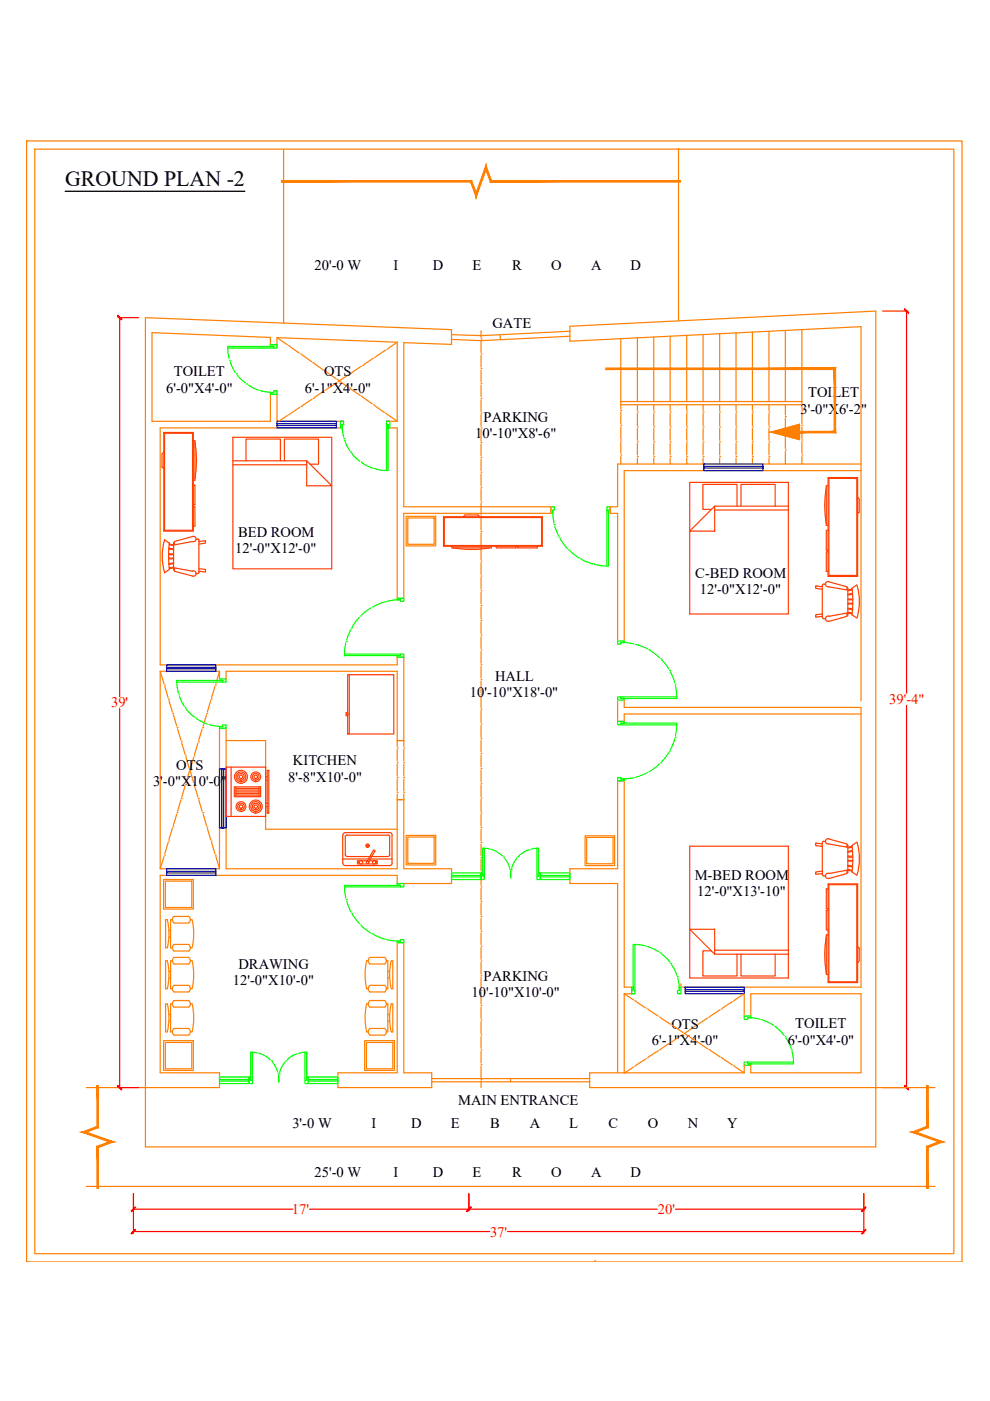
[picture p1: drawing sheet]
<svg xmlns="http://www.w3.org/2000/svg" width="210mm" height="297mm" viewBox="0 0 210 297" stroke-linecap="round" stroke-linejoin="round" font-family="sans-serif">
<!-- layer: WALL -->
<g fill="none" stroke="#ff7f00" stroke-width=".25">
<path d="M5.6 29.9h198.4v237.6h-198.4zM7.4 31.6h194.8v234.2h-194.8zM60.1 31.7v36.8M143.9 31.5v36.5M58.7 71.6v1.5h-1.4v-1.6l-25.1-1v18.8h25.1v-5.7h1.4v5.7M58.7 71.6l25.5 1M58.7 71.6l2.2 1.5M61.2 73.3h.1M61.4 73.4l2.1 1.5M63.8 75.1h.1M64 75.2l2.1 1.5M66.3 76.9h.1"/>
<path d="M66.6 77l2 1.5M68.9 78.7h.1M69.1 78.8l2.1 1.5M74 79.4l-2.1 1.4M74.3 79.2h.1M76.6 77.6l-2.1 1.4M76.9 77.5h.1M79.2 75.9l-2.1 1.4M79.5 75.7h.1M81.8 74.2l-2.1 1.4M82.1 74h.1M84.2 72.6v16.7"/>
<path d="M84.2 72.6l-1.8 1.2M95.7 71l6.3 .2M95.7 72l6.2 .2M102 78.1h.1M102 75h.1M102 71.9h.1M102 70.1v1.5M102 72.2v2.5M102 75.4v2.5M102 78.5v2.5M106 71l.1 1M120.8 71.3l-18.7 .9"/>
<path d="M120.8 70.2l-18.8 1M131.6 71.8v14.9M135.1 71.6v13.5M138.6 71.5v13.6M142.1 71.3v13.8M145.6 71.1v14M149.1 70.9v14.2M152.6 70.7v14.4M156.1 70.6v14.5M159.5 70.4v14.7M163 70.2v14.9M166.5 70.1v15"/>
<path d="M170 69.9v16.8M60.9 88.1l-1.8 1.2h-.4h14.2M61.2 87.9h.1M63.6 86.4l-2.1 1.4M63.8 86.2h.1M66.2 84.6l-2.1 1.4M66.4 84.5h.1M68.8 82.8l-2.1 1.4M69 82.7h.1M71.4 81.1l-2.1 1.4M71.5 80.4h.1M71.6 80.9h.1"/>
<path d="M71.7 80.6l2.1 1.5M72.5 90.7h-38.5v50.3h50.2v-1.6h1.4v17.6h-1.4h1.4v1.2M74.1 82.3h.1M74.3 82.4l2.1 1.5M76.6 84h.1M76.9 84.2l2 1.4M79.2 85.9h.1M79.5 86l2 1.5M81.8 87.6h.1M81.9 90.7h2.3v36.1h1.4v-18h31.2v-1.4h-31.2v-34.8l10.1 .4v-3.1l-64.9-2.5v175.8h154.9v-12.6h12.6M81.9 89.3h2.3M82 87.8l2.2 1.5"/>
<path d="M102 97h.1M102 93.9h.1M102 90.7h.1M102 87.6h.1M102 84.5h.1M102 81.3h.1M102 81.6v2.5M102 84.8v2.4M102 87.9v2.5M102 91v2.6M102 94.1v2.6M102 97.3v2.5"/>
<path d="M131.6 87h.1M131.6 90.2h.1M131.6 93.3h.1M131.6 96.5h.1M131.6 85.1h38.4M131.6 85.8h38.4M131.6 87.3v2.6M131.6 90.5v2.5M131.6 93.6v2.5M131.6 96.8v1.6M135.1 87.4h.1M135.1 90.5h.1"/>
<path d="M135.1 93.7h.1M135.1 96.8h.1M135.1 85.8v1.3M135.1 87.7v2.5M135.1 90.8v2.5M135.1 94v2.5M135.1 97.1v1.3M138.6 87.4h.1M138.6 90.5h.1M138.6 93.7h.1M138.6 96.8h.1M138.6 85.8v1.3"/>
<path d="M138.6 87.7v2.5M138.6 90.8v2.5M138.6 94v2.5M138.6 97.1v1.3M142.1 87.4h.1M142.1 90.5h.1M142.1 93.7h.1M142.1 96.8h.1M142.1 85.8v1.3M142.1 87.7v2.5M142.1 90.8v2.5M142.1 94v2.5"/>
<path d="M142.1 97.1v1.3M145.6 87.4h.1M145.6 90.5h.1M145.6 93.7h.1M145.6 96.8h.1M145.6 85.8v1.3M145.6 87.7v2.5M145.6 90.8v2.5M145.6 94v2.5M145.6 97.1v1.3M149.1 87.4h.1M149.1 90.5h.1"/>
<path d="M149.1 93.7h.1M149.1 96.8h.1M149.1 85.8v1.3M149.1 87.7v2.5M149.1 90.8v2.5M149.1 94v2.5M149.1 97.1v1.3M152.6 87.4h.1M152.6 90.5h.1M152.6 93.7h.1M152.6 96.8h.1M152.6 85.8v1.3"/>
<path d="M152.6 87.7v2.5M152.6 90.8v2.5M152.6 94v2.5M152.6 97.1v1.3M156.1 87.4h.1M156.1 90.5h.1M156.1 93.7h.1M156.1 96.8h.1M156.1 85.8v1.3M156.1 87.7v2.5M156.1 90.8v2.5M156.1 94v2.5"/>
<path d="M156.1 97.1v1.3M159.5 87.4h.1M159.5 90.5h.1M159.5 93.7h.1M159.5 96.8h.1M159.5 85.8v1.3M159.5 87.7v2.5M159.5 90.8v2.5M159.5 94v2.5M159.5 97.1v1.3M163 87.4h.1M163 90.5h.1"/>
<path d="M163 93.7h.1M163 96.8h.1M163 85.8v1.3M163 87.7v2.5M163 90.8v2.5M163 94v2.5M163 97.1v1.3M163.5 91.6l6-1.6v3.2zM166.5 88.3h.1M166.5 95.4h.1M166.5 85.8v2.2M166.5 88.6v2.2"/>
<path d="M166.5 92.4v2.7M166.5 95.7v2.7M170 87h.1M170 90.2h.1M170 93.3h.1M170 96.5h.1M170 87.3v2.6M170 90.5v2.5M170 93.6v2.5M170 96.8v1.6M182.6 98.4h-51.6v9h-1.6v1.4h1.6v27.1M182.6 99.8h-50.3v36.1"/>
<path d="M86.1 109.5h6.3v6.2h-6.3zM86.5 109.8h5.5v5.6h-5.5zM102 119h.1M102 115.8h.1M102 112.7h.1M102 109.6h.1M102 106.4h.1M102 103.3h.1M102 100.1h.1M102 100.5v2.5M102 103.6v2.5M102 106.7v2.5"/>
<path d="M102 109.9v2.5M102 113v2.5M102 116.2v2.5M102 119.3v2.5M102 137.8h.1M102 134.7h.1M102 131.5h.1M102 128.4h.1M102 125.3h.1M102 122.1h.1M102 122.4v2.5M102 125.6v2.5"/>
<path d="M102 128.7v2.5M102 131.8v2.6M102 135v2.5M102 138.1v2.5M34 142.3v41.9M34 142.3h12.5M34 142.3l.8 2.6M34.9 145.2h.1M34.9 145.5l.8 2.5M35.7 148.3h.1M35.8 148.5l.7 2.5M36.6 151.3h.1"/>
<path d="M36.8 151.6l.7 2.4M37.6 154.3h.1M37.6 154.6l.8 2.4M38.5 157.3h.1M38.5 157.6l.8 2.4M42 157.6l-.8 2.4M42.1 157.3h.1M42.9 154.6l-.8 2.4M43 154.3h.1M43.8 151.6l-.7 2.4M43.9 151.3h.1M44.7 148.5l-.7 2.5"/>
<path d="M44.8 148.3h.1M45.6 145.5l-.8 2.5M45.6 145.2h.1M46.5 142.3v1.6h1.4v-1.6h36.3v15.9M46.5 142.3l-.7 2.6M47.9 157h8.4v18.8h27.9M84.2 158.6h.1M84.2 158.9v2.5M85.6 158.6h.1M85.6 158.9v2.5M102 159.8h.1M102 156.6h.1"/>
<path d="M102 153.5h.1M102 150.4h.1M102 147.2h.1M102 144.1h.1M102 140.9h.1M102 141.3v2.5M102 144.4v2.5M102 147.5v2.6M102 150.7v2.5M102 153.8v2.5M102 157v2.5M131 148.4v4.6h1.3v-1.6h50.3"/>
<path d="M132.3 148.4v1.6h50.3v59.3h-38.2M182.6 148.6v-79.3l-61.8 3v-3.1l64.9-3.2v164.6h-60.7v-3.1h32.8M35.7 178.6l-.8 2.4M35.7 178.3h.1M36.5 175.6l-.7 2.4M36.6 175.3h.1M37.5 172.6l-.7 2.4M37.6 172.3h.1M38.4 169.6l-.8 2.4M38.5 169.3h.1M39.3 166.6l-.8 2.4M39.3 166.3h.1"/>
<path d="M39.3 160.3h.1M39.4 160.6l.7 2.4M40.1 163.6l-.7 2.4M40.3 163.3h.1M40.4 163.6l.7 2.4M41.1 160.6l-.7 2.4M41.2 160.3h.1M41.2 166.3h.1M41.2 166.6l.8 2.4M42.1 169.3h.1M42.1 169.6l.8 2.4M43 172.3h.1"/>
<path d="M43.1 172.6l.7 2.4M43.9 175.3h.1M44 175.6l.7 2.4M44.8 178.3h.1M44.8 178.6l.8 2.4M46.5 163h1.4M84.2 161.7h.1M84.2 164.8h.1M84.2 168h.1M84.2 168.3v1.2h1.4v-1.2M84.2 162v2.5M84.2 165.1v2.6"/>
<path d="M85.6 168h.1M85.6 164.8h.1M85.6 161.7h.1M85.6 162v2.5M85.6 165.1v2.6M86.1 177.1h6.3v6.3h-6.3zM86.5 177.5h5.5v5.5h-5.5zM102 178.6h.1M102 175.5h.1M102 172.3h.1M102 169.2h.1M102 166.1h.1"/>
<path d="M102 162.9h.1M102 160.1v2.5M102 163.2v2.5M102 166.4v2.5M102 169.5v2.5M102 172.6v2.6M102 175.8v2.5M102 178.9v2.5M124.1 177.2h6.2v6.3h-6.2zM124.4 177.5h5.6v5.6h-5.6zM34 184.2h12.5M34.7 186.5h6.3v6.2h-6.3z"/>
<path d="M34.8 181.6l-.8 2.6M34.9 181.3h.1M35.1 186.8h5.6v5.6h-5.6zM35.5 195a12.8 12.8 0 0 1 0 5.9M35.5 195h-.4v6h.4M35.8 198.7h.4M35.8 197.3h.4M36.5 195h-.3v6h.3M36.9 194.3h3.1M36.9 195.7h3.1M36.9 194.3a.87 .87 0 0 0 0 1.4M40 194.3a.87 .87 0 0 1 0 1.4"/>
<path d="M40.4 195h.3a12.8 12.8 0 0 1 0 5.9l-.3 .1M45.6 181.3h.1M45.8 181.6l.7 2.6M46.5 184.2v-29.8h1.4v29.8h36.3v-14.7h1.4v14.7h10.1v3.1h-11.5v-1.7h-50.2v41.9h12.5v3.1h-28.2M84.2 199.9h1.4v27.6h5.9v3.1h-19.9v-3.1h12.6zM102 197.4h.1M102 194.3h.1M102 191.2h.1M102 188h.1M102 184.9h.1M102 181.8h.1M102 182.1v2.5"/>
<path d="M102 185.2v2.5M102 188.3v2.6M102 191.5v2.5M102 194.6v2.5M102 197.8v2.5M35.5 212.8a12.8 12.8 0 0 1 0 6M35.5 203.7a12.8 12.8 0 0 1 0 5.9M35.5 212.9h-.4v5.9h.4M35.5 203.7h-.4v5.9h.4M35.8 216.5h.4M35.8 207.3h.4M35.8 215.1h.4"/>
<path d="M35.8 206h.4M36.5 212.9h-.3v5.9h.3M36.5 203.7h-.3v5.9h.3M36.9 212.1h3.1a.87 .87 0 0 1 0 1.4h-3.1a.88 .88 0 0 1 0-1.4zM36.9 218.1h3.1a.87 .87 0 0 1 0 1.4h-3.1a.88 .88 0 0 1 0-1.4zM36.9 203h3.1a.87 .87 0 0 1 0 1.4h-3.1a.88 .88 0 0 1 0-1.4zM36.9 208.9h3.1a.87 .87 0 0 1 0 1.4h-3.1a.88 .88 0 0 1 0-1.4zM36.9 200.2h3.1a.87 .87 0 0 1 0 1.4h-3.1a.88 .88 0 0 1 0-1.4zM40.4 203.7h.3a12.8 12.8 0 0 1 0 5.9h-.3M40.4 212.9h.3M40.7 212.8a12.8 12.8 0 0 1 0 6h-.3M77.7 212.9h.4"/>
<path d="M77.7 218.8h.4M77.7 203.7h.4M77.7 209.6h.4M77.7 212.8a12.8 12.8 0 0 0 0 6M77.7 203.7a12.8 12.8 0 0 0 0 5.9M78.4 212.1h3.1M78.4 213.5h3.1M78.4 218.1h3.1M78.4 219.5h3.1M78.4 203h3.1M78.4 204.4h3.1M78.4 208.9h3.1"/>
<path d="M78.4 210.3h3.1M78.4 212.1a.87 .87 0 0 0 0 1.4M78.4 218.1a.87 .87 0 0 0 0 1.4M78.4 203a.87 .87 0 0 0 0 1.4M78.4 208.9a.87 .87 0 0 0 0 1.4M81.6 212.1a.87 .87 0 0 1 0 1.4M81.6 218.1a.87 .87 0 0 1 0 1.4M81.6 203a.87 .87 0 0 1 0 1.4M81.6 208.9a.87 .87 0 0 1 0 1.4M81.9 212.9h.3v5.9h-.3M81.9 203.7h.3v5.9h-.3M82.2 215.1h.4"/>
<path d="M82.2 216.5h.4M82.2 206h.4M82.2 207.3h.4M83 212.8a12.8 12.8 0 0 0 0 6h.3v-5.9h-.4M83 203.7h.3v5.9h-.3a12.8 12.8 0 0 1 0-5.9zM102 219.4h.1M102 216.3h.1M102 213.1h.1M102 210h.1M102 206.9h.1M102 203.8h.1M102 200.6h.1"/>
<path d="M102 200.9v2.5M102 204v2.5M102 207.2v2.5M102 210.3v2.6M102 213.5v2.5M102 216.6v2.5M102 219.8v2.5M132.3 210.7h1.6v-1.4h-1.6v-43.8h-1.3v18.7h-10.2v3.1h10.2v40.2M132.3 210.7v16.8l2-1.3M132.3 210.7l2 1.3M134.6 212.2h.1M134.8 212.3l2.1 1.4"/>
<path d="M137.2 213.9h.1M137.5 214.1l2 1.3M139.8 215.6h.1M140.1 215.8l2.1 1.4M142.5 217.3h.1M142.7 217.5l2.1 1.4M144.4 208.6v1.4M144.8 219.3l-2.1 1.4M145 219.1h.1M145.3 219.2l2.1 1.4M147.4 217.6l-2.1 1.3M147.7 217.4h.1"/>
<path d="M150 215.8l-2 1.4M150.3 215.6h.1M152.7 214.1l-2.1 1.4M152.9 213.9h.1M155.3 212.3l-2.1 1.4M155.5 212.2h.1M155.8 212l2-1.3v4.7h1.4v-4.7h23.4v16.8h-23.4v-1.6M34.7 220.6h6.3v6.3h-6.3zM35.1 221h5.6v5.6h-5.6zM77.3 220.6h6.3v6.3h-6.3zM77.7 221h5.6v5.6h-5.6zM91.5 229.4h33.5"/>
<path d="M91.5 228.7h33.5M102 228.9h.1M102 225.7h.1M102 222.6h.1M102 222.9v2.5M102 226v2.6M102 229.2v1.4M108.3 228.7v.7M134.6 226h.1M137 224.5l-2.2 1.3M137.2 224.3h.1M139.6 222.8l-2.1 1.3"/>
<path d="M139.8 222.6h.1M142.2 221l-2.1 1.4M142.5 220.9h.1M147.7 220.8h.1M148 221l2 1.4M150.3 222.5h.1M150.6 222.7l2.1 1.4M152.9 224.2h.1M153.2 224.4l2.1 1.4M155.5 226h.1M155.8 226.1l2 1.4M157.8 225.9v1.6"/>
<path d="M18.3 251.5h180M126.1 267.3h.1"/>
</g>
<!-- layer: DIM -->
<g fill="none" stroke="#f00" stroke-width=".25">
<path d="M25 67.4h4.4M25.4 67.4v80.3M187.1 66h5.4M192.2 66v81M25.4 150.2v80.4M192.2 149.6v81M25 230.6h4.4M187.1 230.6h5.4M28.3 253.1v8.4M28.3 256.4h33.8M65.6 256.4h73.7M99.4 253.1v3.6"/>
<path d="M143.2 256.4h39.9M183.1 253.1v8.4M28.3 261.1h75.5M107.6 261.1h75.5"/>
</g>
<!-- layer: 0 -->
<g fill="#f00" stroke="#f00" stroke-width=".21">
<path d="M191.8 230.1l-.1 .1 1 .8zM191.7 230.2l1 .8-.1 .1z"/>
<path d="M191.7 65.6l.9 .8 .1-.1zM191.8 65.4l.9 .9-1-.7z"/>
<path d="M28.7 255.9l-.8 1 .9-.9zM27.8 256.8l.9-.9-.8 1z"/>
<path d="M98.9 256.8l.1 .1 .8-1zM99.8 255.9l.1 .1-.9 .9z"/>
<path d="M24.9 230.2l.9 .8-.8-.9zM24.9 230.2l.9 .8v.1z"/>
<path d="M24.9 67l.9 .8v-.1zM25 66.8l.8 .9-.9-.7z"/>
<path d="M99.8 255.9l-.8 1 .9-.9zM98.9 256.8l.9-.9-.8 1z"/>
<path d="M182.6 256.8l.2 .1 .7-1zM183.5 255.9l.1 .1-.8 .9z"/>
<path d="M28.7 260.6l-.8 1 .9-.9zM28.7 260.6l-.8 1-.1-.1z"/>
<path d="M182.6 261.5l.2 .1 .7-1zM183.5 260.6l.1 .1-.8 .9z"/>
</g>
<!-- layer: WALL -->
<g fill="#ff7f00" stroke="#ff7f00" stroke-width=".21">
<path d="M196.4 243v9h.4zM196.4 243l.4 .3v8.7zM196.4 243l.4 .3 2.2-1.2zM196.8 243.3l2.2-1.2h1zM193.3 240l5.7 2.1h1zM193.3 240h1l5.7 2.1zM193.3 240h1l2.1-1.2zM194.3 240l2.1-1.2 .4 .3zM196.4 230.2v8.6l.4 .3zM196.4 230.2h.4v8.9z"/>
<path d="M20.5 243v9h.4zM20.5 243l.4 .3v8.7zM20.5 243l.4 .3 2.2-1.2zM20.9 243.3l2.2-1.2h1zM17.3 240l5.8 2.1h1zM17.3 240h1l5.8 2.1zM17.3 240h1l2.2-1.2zM18.3 240l2.2-1.2 .4 .3zM20.5 230.2v8.6l.4 .3zM20.5 230.2h.4v8.9z"/>
<path d="M59.7 38.3v.3l40.3-.3zM59.7 38.6l40.3-.3-.2 .3zM100 38.3l-.2 .3 1.1 2.2zM99.8 38.6l1.1 2.2v1zM103.1 35.1l-2.2 5.7v1zM103.1 35.1v1l-2.2 5.7zM103.1 35.1v1l1.1 2.2zM103.1 36.1l1.1 2.2-.3 .3zM104.2 38.3l-.3 .3 40.4-.3zM103.9 38.6l40.4-.3v.3z"/>
<path d="M128.5 78v.4l48.7-.4zM128.5 78.4l48.7-.4-.4 .4zM177.2 78l-.4 .4 .4 13.4zM176.8 78.4l.4 13.4-.4-.4zM169.5 91.8h7.7l-.4-.4zM169.5 91.4h7.3l-7.3 .4z"/>
<path d="M163.5 91.6l6-1.6v1.6zM163.5 91.6l6 1.6v-1.6z"/>
</g>
<!-- layer: DOOR -->
<g fill="none" stroke="#0f0" stroke-width=".25">
<path d="M48.3 73.8h9.8M48.7 76.4h.1M48.8 76.7l1.1 2.3M50.1 79.2h.1M50.3 79.5l1.7 1.7M58.1 73.8h.6v-.7h-1.4v.3h.8h-9.8v1.2l.3 1.5M58.1 73.4v.4M52.3 81.4h.1M52.5 81.6l2.3 1.1M55.1 82.8h.1M55.4 82.9l2.7 .3M57.3 83.2h.8v-.4h.6v.8h-1.4z"/>
<path d="M72.2 89.3h.7v.7h-.4v.7h-.3zM72.5 90l.1 1.2 .3 1.5M73 93h.1M73 93.3l1.1 2.2M74.3 95.8h.1M74.5 96l.4 .6 1.4 1.2M76.6 98h.1M76.8 98.2l2.3 1.1M79.3 99.4h.1M81.9 90v-.7h.7v1.4h-.3v-.7v9.8l-1.2-.1-1.5-.3M81.9 90h.4M81.9 90v9.8"/>
<path d="M116.8 107.4h.7v.8h-.3v.6h-.4zM117.2 108.2l.2 2.7M117.5 111.2h.1M117.6 111.5l.9 2.3M118.7 114.1h.1M118.8 114.4l1.6 2M120.6 116.6h.1M120.8 116.8l2 1.5M123.1 118.5h.1M123.4 118.6l2.3 .9M126 119.6h.1M128.7 107.4h.7v1.4h-.4v-.6h-.3z"/>
<path d="M128.7 108.2v11.8M129 108.2v11.8l-2.7-.3M73 138.7h11.9M73.3 136.3l-.3 2.7h11.9M73.4 136h.1M74.4 133.4l-.9 2.3M74.6 133.1h.1M76.3 130.9l-1.6 1.9M76.5 130.6h.1M78.7 128.9l-2 1.5M79 128.7h.1M81.5 127.6l-2.3 1"/>
<path d="M81.8 127.6h.1M84.2 139h.7v-.3h.7v.7h-1.4zM84.2 126.8h1.4v.7h-.7v-.3h-.7zM84.9 127.2l-2.7 .3M131 135.9h1.3v.3h-.7v.4h-.6zM131.6 136.2l2.8 .3M134.7 136.6h.1M135 136.7l2.3 .9M137.6 137.8h.1M137.9 137.9l1.9 1.5M140.1 139.7h.1M140.3 139.9l1.5 2"/>
<path d="M37.5 144.6h9.7M37.9 147.2h.1M38 147.5l1.1 2.3M39.3 150h.1M39.5 150.3l1.2 1.3 .5 .4M41.5 152.2h.1M41.7 152.4l2.3 1.1M44.3 153.6h.1M44.6 153.7l2.6 .4M46.5 154.1h.7v-.4h.7v.7h-1.4zM47.2 144.6h.7v-.7h-1.4v.4h.7h-9.7v1.2l.3 1.4M47.2 144.3v.3"/>
<path d="M131 153h1.3v.3h-.7v.4h-.6zM131 147.7h.6v.4h.7v.3h-1.3zM131.6 153.3h11.9l-.3 2.7M131.6 153.7h11.9M131.6 147.7h11.9M141.8 159.5l-1.5 2M142 159.3h.1M142 142.2h.1M142.1 142.4l1 2.3M143.1 156.6l-1 2.4M143.1 156.3h.1M143.1 145h.1"/>
<path d="M143.2 145.4l.3 2.7h-11.9M102.7 179.8v6M113.8 179.8v6M131 164.8h.6v.4h.7v.3h-1.3zM134.4 164.9l-2.8 .3M134.7 164.8h.1M137.3 163.8l-2.3 .9M137.6 163.6h.1M139.8 162l-1.9 1.5M140.1 161.8h.1M73 188h11.9M73.4 190.7h.1"/>
<path d="M73.5 191l.9 2.3M74.6 193.6h.1M74.7 193.9l1.6 2M76.5 196.1h.1M76.7 196.3l2 1.6M79 198h.1M79.2 198.2l2.3 .9M81.8 199.2h.1M82.2 199.3l2.7 .3M84.2 187.3h1.4v.7h-.7v-.3h-.7zM84.2 199.6h.7v-.4h.7v.7h-1.4zM84.9 187.7h-11.9l.3 2.7"/>
<path d="M95.7 185.1h6.3v1.4h-6.3zM95.7 185.9h6.3M95.7 185.6h6.3M102 185.1h.3v.7h.4v.7h-.7zM103.7 180l-1.4-.2v6M104 180h.1M104.4 180.1l.8 .4 1.3 .9M106.7 181.7h.1M106.9 181.9l.9 1.4 .3 .8M108.1 184.4h.1M108.2 184.7l.1 1.4v-1.4M108.4 184.4h.1"/>
<path d="M109.6 181.9l-.8 1.4-.3 .8M109.8 181.7h.1M112.2 180.2l-.8 .3-1.4 .9M112.5 180h.1M112.8 180l1.4-.2v6M114.2 185.1h.4v1.4h-.8v-.7h.4zM114.6 185.1h6.2v1.4h-6.2zM114.6 185.9h6.2M114.6 185.6h6.2M134.3 210h.3M134.6 200.2v9.8M136.9 200.6l-1.5-.3-1.1-.1v9.8v-.7h-.4v1.4h.7v-.7"/>
<path d="M137.2 200.7h.1M137.5 200.7l2.3 1.1M140 202h.1M140.3 202.2l1.7 1.8M142.2 204.3h.1M142.4 204.5l.6 .9 .5 1.4M143.6 207.1h.1M143.7 207.3l.3 1.5v1.2M144 209.3h.4v1.4h-.7v-.7h.3zM157.8 215.4h1.4v.4h-.7v.3h-.7zM158.5 215.8h1.2l1.4 .3M161.4 216.2h.1"/>
<path d="M161.8 216.3l2.2 1.1M164.3 217.6h.1M164.5 217.8l1.8 1.7M166.5 219.8h.1M46.5 228.3h6.3v1.4h-6.3zM46.5 229.2h6.3M46.5 228.9h6.3M52.8 228.3h.3v.7h.4v.7h-.7zM53.5 223.1v5.9M54.6 223.3l-1.5-.2v5.9M54.9 223.3h.1M55.2 223.4l1.6 .8 .5 .5"/>
<path d="M57.5 224.9h.1M57.7 225.1l.9 1.4 .3 .8M59 227.7h.1M59 228l.1 1.4 .1-1.4M59.2 227.7h.1M60.5 225.2l-.9 1.3-.3 .9M60.6 224.9h.1M63 223.4l-1.6 .8-.5 .5M63.3 223.3h.1M63.6 223.3l1.4-.2v5.9M64.7 223.1v5.9M65 228.3h.4v1.4h-.7v-.7h.3z"/>
<path d="M65.4 228.3h6.2v1.4h-6.2zM65.4 229.2h6.2M65.4 228.9h6.2M158.5 225.2v.4M158.5 225.2h9.7M166.6 220l1.1 2.3M167.8 222.6h.1M167.9 222.9l.3 1.5v1.2h-9.7h.7v.3h-1.4v-.7h.7"/>
</g>
<!-- layer: WIN -->
<g fill="none" stroke="#00f" stroke-width=".25">
<path d="M58.7 89.3h12.6v1.4h-12.6zM58.7 90.2h12.6M58.7 89.8h12.6M149.2 98.4h12.6v1.4h-12.6zM149.2 98.9h12.6M149.2 99.2h12.6M35.3 141h10.5v1.3h-10.5zM35.3 141.8h10.5M35.3 141.5h10.5M46.5 163h1.4v12.6h-1.4zM47 163v12.6M47.4 163v12.6"/>
<path d="M35.3 184.2h10.5v1.4h-10.5zM35.3 185.1h10.5M35.3 184.7h10.5M145.3 209.3h12.5v1.4h-12.5zM145.3 209.8h12.5M145.3 210.2h12.5"/>
</g>
<!-- layer: FUR -->
<g fill="none" stroke="#ff3f00" stroke-width=".25">
<path d="M34.7 95.9l-.4 .3v2.8l.4 .4M34.7 91.7h6.3v20.9h-6.3zM34.9 91.9h5.9v20.5h-5.9zM41 93.4h.3v8.4h-.3M41.3 93.8a22.1 22.1 0 0 1 0 7.7M49.4 92.7h20.9v27.9h-20.9zM49.4 98.6h15.6M49.4 97.7h15.6M52.2 97.7v-4.6h7.3v4.6M60.3 97.7v-4.6h7.2v5.3h-1.8M65 97.7l5.3 5.3h-5.3zM34.9 114.5l1 .6-.1 1.3"/>
<path d="M34.9 114.4a11.9 11.9 0 0 0 0 7M35.7 118.5h1.1M35.7 117.6h1.1M35.7 117.4h1.1M35.7 118.3h1.1M35.8 116.4l1 .1M35.8 116.4l.1 4.3M35.8 116.2l1 .2M35.9 115.5l.9 .2M35.9 115.4l.9 .1M36.8 119.5l-1 .2M36.8 115.1v5.7l.2 .1"/>
<path d="M36.8 115.1h.2M36.8 119.3l-1 .2M37 114.8l3.8-1.1a.57 .57 0 0 1 .8 .6 .57 .57 0 0 1-.8 .5l-3.8 .7zM41 107.4h.3v4.1h-.3M41 102.8h.3v4.2h-.3M41.8 114.3h-.3M41.9 114.3l.3 .3M42.2 114.8l1.4-.2v.5l-1.4 .3M42.2 114.6v6.7M94 109.6h21v6.2h-21zM94.2 109.7h20.6v6h-20.6zM95.8 115.8v.4h8.4v-.4"/>
<path d="M96.1 116.2a21.3 21.3 0 0 0 7.7 0M98.2 109.6l.4-.4h2.8l.3 .4M105.2 115.8v.4h4.2v-.4M109.7 115.8v.4h4.2v-.4M146.2 102.3h20.9v27.9h-20.9zM146.2 112.6l5.3-5.3v5.3zM151.5 108.1h15.6M151.5 107.3h15.6M156.3 107.3v-4.6h-7.3v5.3h1.8M157.1 107.3v-4.6h7.3v4.6M175.2 103.4a21.8 21.8 0 0 0 0 7.6M175.6 117h-.4v4.2h.4"/>
<path d="M175.6 112.4h-.4v4.2h.4M175.6 103h-.4v8.4h.4M175.6 101.3h6.2v20.9h-6.2zM175.7 101.4h6v20.6h-6zM181.8 105.5l.4 .3v2.8l-.4 .3M35.9 120.7l-1 .8M36.8 120.2l-.9 .2M36.8 120.4l-.9 .2M40.8 121.1a.57 .57 0 0 1 .8 .5 .57 .57 0 0 1-.8 .5l-3.8-1v-.7l3.8 .7M41.5 121.6h.3M42.2 120.6l1.4 .1v.6l-1.4-.2M42.2 121.3l-.3 .3"/>
<path d="M174.3 130.2l-1.4 .1v.6l1.4-.2M174.3 124.4l-1.4-.2v.6l1.4 .1M174.3 130.8l.2 .3h.5M174.7 123.9h.3M174.7 123.8l-.4 .4v6.7M175.7 130.7l3.9-.7v.7l-3.9 1M175.7 123.4l3.9 1v.7l-3.9-.7M175.8 130.6a.57 .57 0 0 0-.8 .6 .57 .57 0 0 0 .8 .5M175.8 123.3a.57 .57 0 0 0-.8 .5 .57 .57 0 0 0 .8 .6M179.6 124.6l.2 .1v5.7h-.2M179.8 129.1l.9 .2M179.8 128.1h1"/>
<path d="M179.8 127.2h1M179.8 127h1M179.8 128.9l.9 .2M179.8 127.9h1M179.8 129.8l.9 .2M179.8 130l.8 .2M180.6 130.3l1.1 .7M180.6 124.9l-.8 .2M180.6 124.7l.2 1.3M180.7 125.1l-.9 .2M180.7 126l-.9 .2M180.7 125.8l-.9 .2"/>
<path d="M180.8 126l-.2 4.3M181.7 124l-1.1 .8M181.7 124a11.9 11.9 0 0 1 0 7M73.4 151.4h.7M73.7 151h-.3v.8h.3M73.7 143h9.8v12.6h-9.8zM74.1 143v12.6M47.9 162.6h8.4v10.5h-8.4zM49 162.6v10.5M49.7 166.8h5.6v2.1h-5.6zM50 166.8v2.1M50 168.6h4.9"/>
<path d="M50 168.2h4.9M50 167.9h4.9M50 167.5h4.9M50 167.2h4.9M54.9 166.8v2.1M56.3 170.3h.4M56.3 171h.4M56.3 165.4h.4M56.3 164.7h.4M56.7 163.3h.3v9.1h-.3zM72.7 177.1v5.9M73.2 176.5h9.4"/>
<path d="M73.2 176.5l-.4 .3-.1 .3M73.5 177.1h8.8M73.6 177l-.4 .4v3.8l.4 .4M82.3 177l.3 .4M82.6 177.4v3.8M82.6 176.5l.3 .1 .3 .5M83.1 177.1v5.9M146.2 179.4h20.9v27.9h-20.9zM174.3 178.9l-1.4-.2v.6l1.4 .2M174.7 178.4h.3M174.7 178.4l-.4 .3v6.7l.2 .3h.5M175.7 177.9l3.9 1v.7l-3.9-.7"/>
<path d="M175.8 177.8a.57 .57 0 0 0-.8 .6 .57 .57 0 0 0 .8 .5M179.6 179.2h.2v5.8h-.2M180.6 179.5l-.8 .1M180.6 179.3l.2 4.3M180.7 179.6l-.9 .2M181.7 178.6l-1.1 .7M181.7 178.6a11.9 11.9 0 0 1 0 6.9M72.7 182.1h10.4M72.7 183l.1 .3 .4 .2M73.2 183.5h9.4M73.5 181.6h8.8M76.2 182.8h-.2v.1h.2"/>
<path d="M77.9 182.5h-2.1v.7h4.2v-.7h-1.7M79.4 180.5l-1.2 2.3M79.5 180.5l-.1-.3-.2 .1-1.3 2.3M79.6 182.8h.2v.1h-.2M82.6 181.2l-.3 .4M83.2 183l-.3 .4-.3 .1M146.2 197h5.3v5.3zM174.3 184.7l-1.4 .2v.5l1.4-.2M175.2 198.6a21.8 21.8 0 0 0 0 7.6M175.6 188.5h-.4v4.2h.4M175.6 193h-.4v4.2h.4M175.6 187.4h6.2v20.9h-6.2z"/>
<path d="M175.6 198.2h-.4v8.4h.4M175.7 185.2l3.9-.7v.7l-3.9 1.1M175.7 187.6h6v20.6h-6zM175.8 185.2a.57 .57 0 0 0-.8 .5 .57 .57 0 0 0 .8 .5M179.8 183.5l.9 .1M179.8 183.6l.9 .2M179.8 181.5h1M179.8 182.4h1M179.8 182.6h1M179.8 184.3l.9 .2M179.8 181.7h1M179.8 184.5l.8 .2"/>
<path d="M180.6 184.9l1.1 .6M180.7 180.3l-.9 .2M180.7 180.5l-.9 .2M180.8 183.6l-.2 1.2M150.8 201.6h-1.8v5.3h7.3v-4.6M151.5 201.5h15.6M151.5 202.3h15.6M157.1 202.3v4.6h7.3v-4.6M181.8 200.7l.4 .3v2.8l-.4 .3"/>
<circle cx="51.1" cy="171" r=".36"/>
<circle cx="51.1" cy="164.7" r=".36"/>
<circle cx="51.1" cy="164.7" r=".7"/>
<circle cx="51.1" cy="171" r=".7"/>
<circle cx="51.1" cy="171" r="1.04"/>
<circle cx="51.1" cy="164.7" r="1.04"/>
<circle cx="51.1" cy="164.7" r="1.38"/>
<circle cx="54.2" cy="171" r=".36"/>
<circle cx="54.2" cy="164.7" r=".36"/>
<circle cx="54.2" cy="171" r=".7"/>
<circle cx="54.2" cy="164.7" r=".7"/>
<circle cx="54.2" cy="164.7" r="1.04"/>
<circle cx="54.2" cy="171" r="1.04"/>
<circle cx="54.2" cy="171" r="1.38"/>
<circle cx="77.9" cy="179.3" r=".36"/>
<circle cx="77.9" cy="179.3" r=".19"/>
<circle cx="76.5" cy="182.8" r=".36"/>
<circle cx="77.9" cy="182.8" r=".28"/>
<circle cx="79.3" cy="182.8" r=".36"/>
</g>
<!-- layer: TEXT -->
<path d="M13.8 40.6h38.1" fill="none" stroke="#000" stroke-width=".25"/>
<text font-size="4.6" x="13.8" y="39.5">GROUND PLAN -2</text>
<g font-size="3.1">
<text x="66.7" y="57.1">20'-0 W</text>
<text x="83.4" y="57.1">I</text>
<text x="91.8" y="57.1">D</text>
<text x="100.2" y="57.1">E</text>
<text x="108.6" y="57.1">R</text>
<text x="116.9" y="57.1">O</text>
<text x="125.3" y="57.1">A</text>
<text x="133.7" y="57.1">D</text>
<text x="104.4" y="69.5">GATE</text>
<text x="35.2" y="83.3">6'-0&quot;X4'-0&quot;</text>
<text x="36.8" y="79.8">TOILET</text>
<text x="64.6" y="83.2">6'-1&quot;X4'-0&quot;</text>
<text x="68.7" y="79.8">OTS</text>
<text x="102.5" y="89.5">PARKING</text>
<text x="169.7" y="87.8">3'-0&quot;X6'-2&quot;</text>
<text x="171.3" y="84.2">TOILET</text>
<text x="100.8" y="93">10'-10&quot;X8'-6&quot;</text>
<text x="50.5" y="113.8">BED ROOM</text>
<text x="49.9" y="117.3">12'-0&quot;X12'-0&quot;</text>
<text x="147.4" y="122.5">C-BED ROOM</text>
<text x="148.4" y="126">12'-0&quot;X12'-0&quot;</text>
<text x="99.6" y="147.8">10'-10&quot;X18'-0&quot;</text>
<text x="105" y="144.3">HALL</text>
<text x="32.4" y="166.8">3'-0&quot;X10'-0&quot;</text>
<text x="37.4" y="163.2">OTS</text>
<text x="61.1" y="165.8">8'-8&quot;X10'-0&quot;</text>
<text x="62.1" y="162.3">KITCHEN</text>
<text x="147.3" y="186.5">M-BED ROOM</text>
<text x="147.8" y="190">12'-0&quot;X13'-10&quot;</text>
<text x="49.4" y="208.9">12'-0&quot;X10'-0&quot;</text>
<text x="50.6" y="205.4">DRAWING</text>
<text x="102.5" y="208">PARKING</text>
<text x="100" y="211.5">10'-10&quot;X10'-0&quot;</text>
<text x="138.2" y="221.6">6'-1&quot;X4'-0&quot;</text>
<text x="142.3" y="218.1">OTS</text>
<text x="167" y="221.5">6'-0&quot;X4'-0&quot;</text>
<text x="168.6" y="218.1">TOILET</text>
<text x="62" y="239.2">3'-0 W</text>
<text x="78.8" y="239.2">I</text>
<text x="87.2" y="239.2">D</text>
<text x="95.6" y="239.2">E</text>
<text x="97.1" y="234.4">MAIN ENTRANCE</text>
<text x="103.9" y="239.2">B</text>
<text x="112.3" y="239.2">A</text>
<text x="120.7" y="239.2">L</text>
<text x="129" y="239.2">C</text>
<text x="137.3" y="239.2">O</text>
<text x="145.9" y="239.2">N</text>
<text x="154.2" y="239.2">Y</text>
<text x="66.7" y="249.5">25'-0 W</text>
<text x="83.4" y="249.5">I</text>
<text x="91.8" y="249.5">D</text>
<text x="100.2" y="249.5">E</text>
<text x="108.6" y="249.5">R</text>
<text x="116.9" y="249.5">O</text>
<text x="125.3" y="249.5">A</text>
<text x="133.7" y="249.5">D</text>
</g>
<g font-size="3.1" fill="#f00">
<text x="23.6" y="150">39'</text>
<text x="188.5" y="149.3">39'-4&quot;</text>
<text x="61.9" y="257.4">17'</text>
<text x="139.5" y="257.4">20'</text>
<text x="103.9" y="262.2">37'</text>
</g>
</svg>
